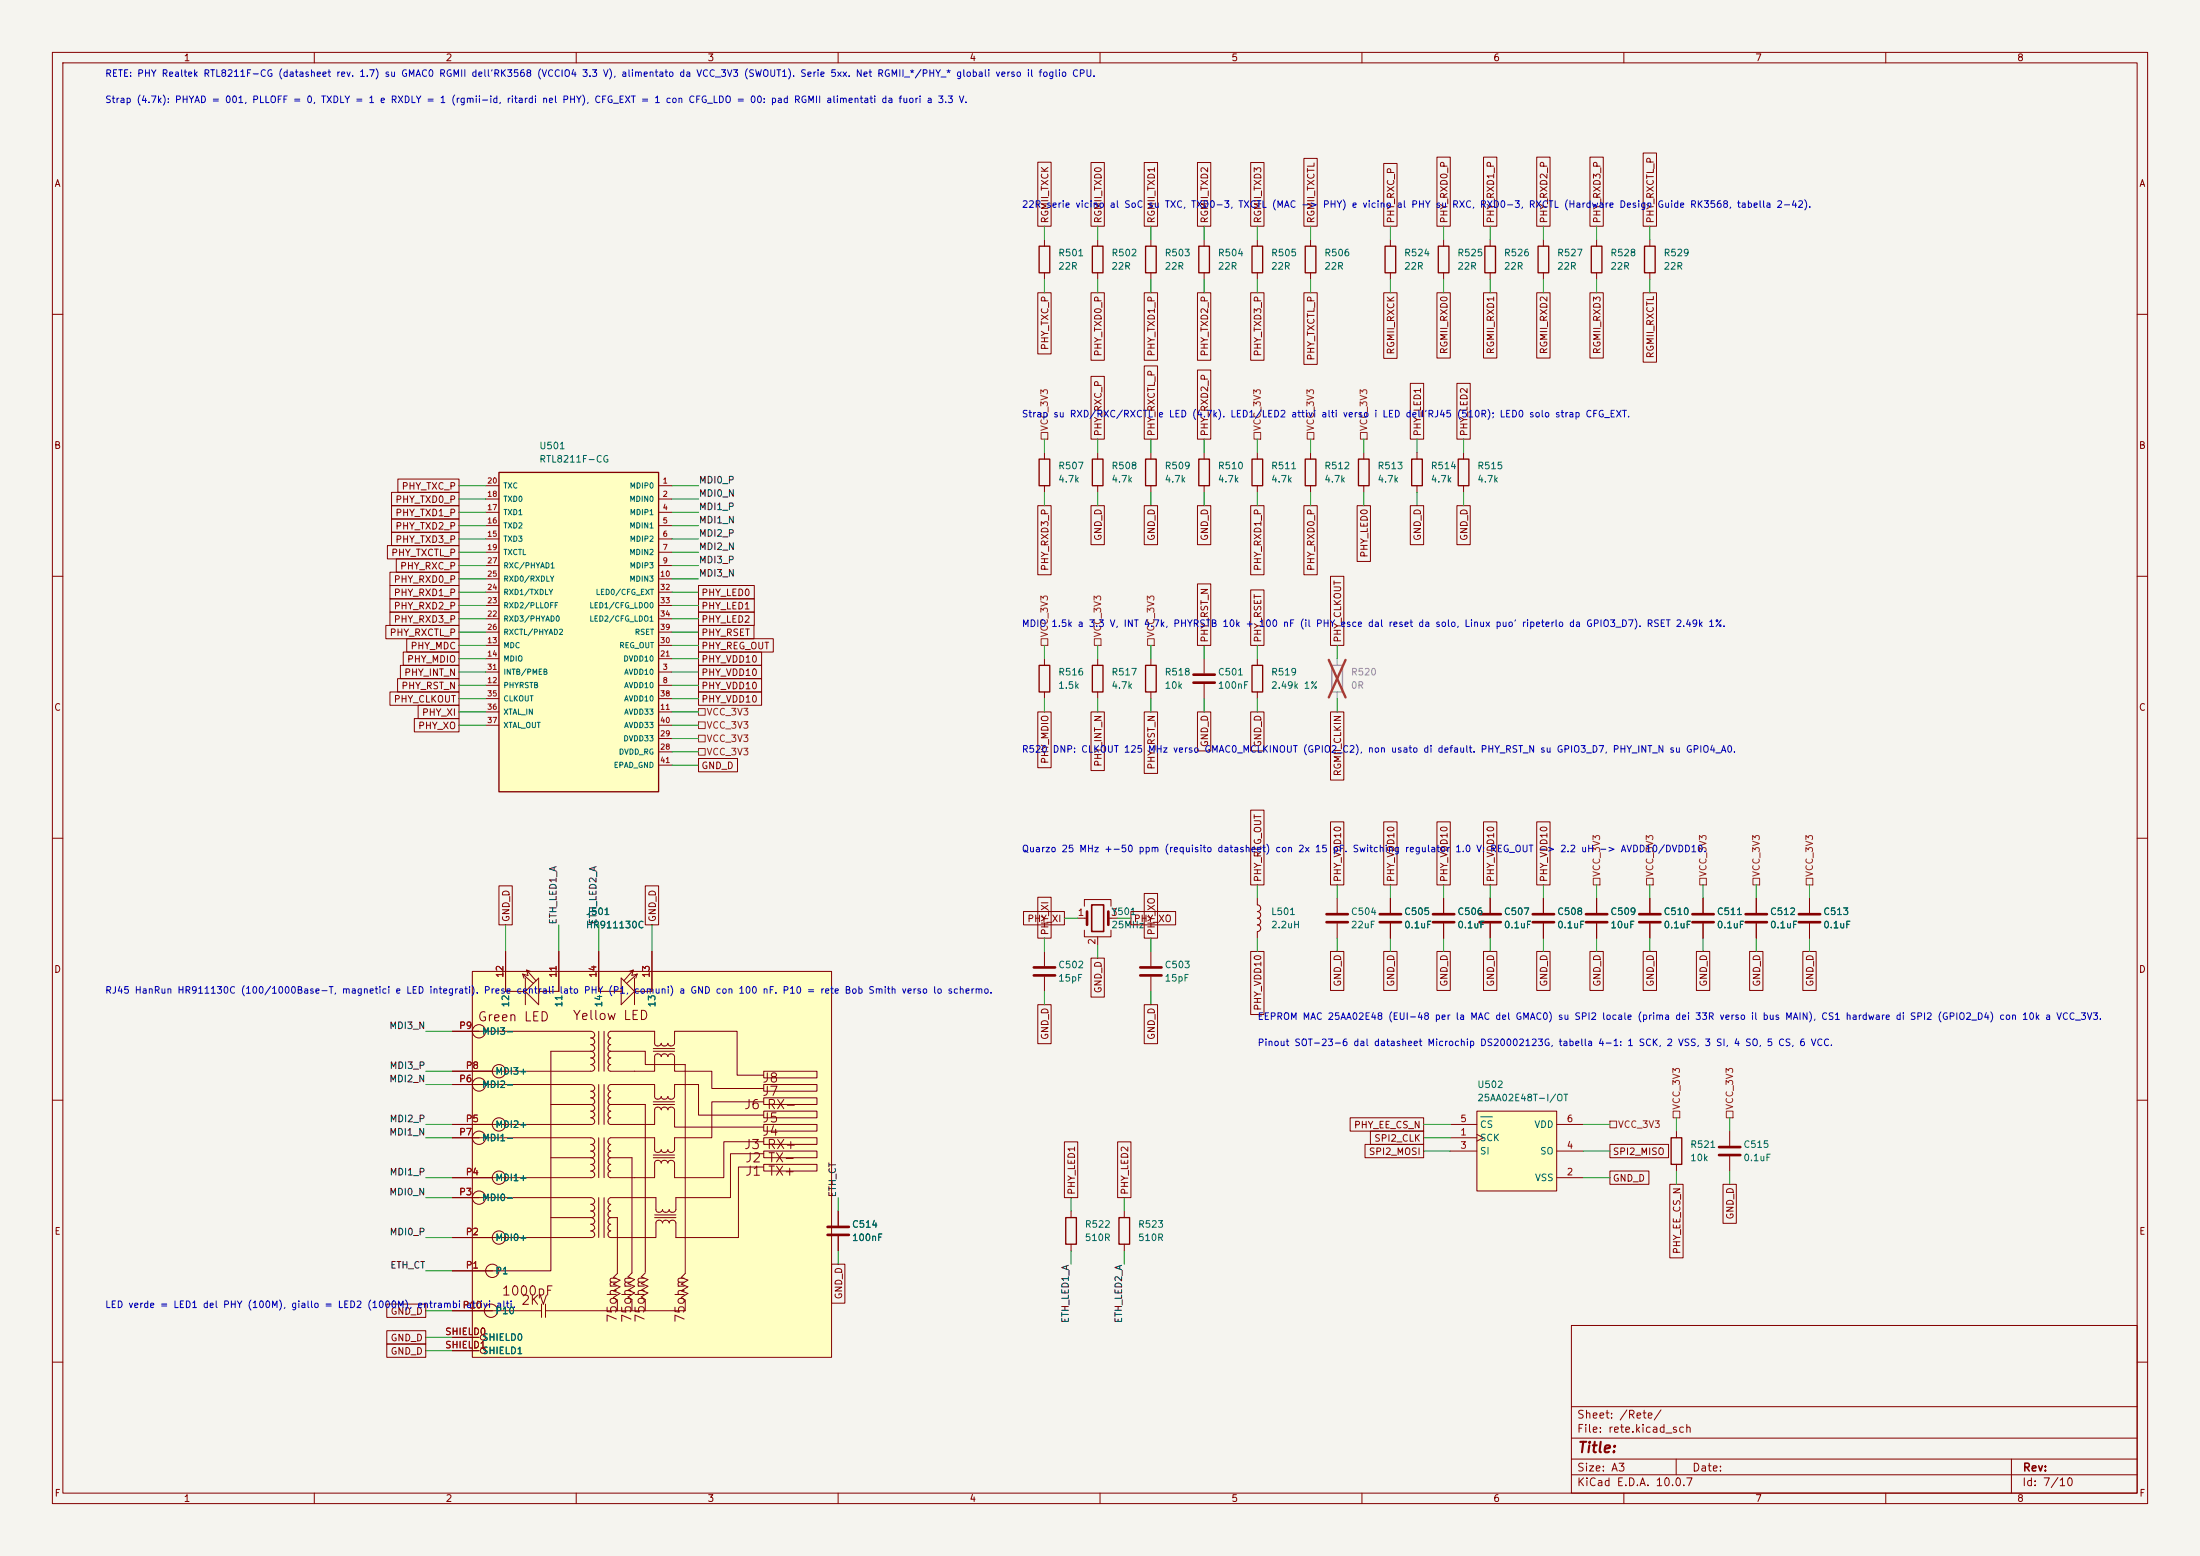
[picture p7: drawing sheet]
<svg xmlns="http://www.w3.org/2000/svg" width="420mm" height="297mm" viewBox="0 0 420 297" stroke-linecap="round" stroke-linejoin="round" font-family="sans-serif">
<path d="M0 0h420v297h-420z" fill="#f5f4ef" stroke="#f5f4ef" stroke-width=".19"/>
<g fill="none" stroke="#840000" stroke-width=".19">
<path d="M10 10h400v277h-400zM12 12h396v273h-396zM60 10v2M110 10v2M160 10v2M210 10v2M260 10v2M310 10v2M360 10v2M284.5 45.7v1.3M284.5 52.1v1.2M10 60h2"/>
<path d="M408 60h2M219.7 86.4v1.2M219.7 92.7v1.3M10 110h2M408 110h2M10 160h2M408 160h2M205.7 175.3h1.8M207 173v-1.3h5.1v1.3M207 177.5v1.3h5.1v-1.3M209.5 178.8v1.5M211.6 175.3h1.8"/>
<path d="M199.4 181.6v2.8M199.4 186.4v2.8M219.7 181.6v2.8M219.7 186.4v2.8M10 210h2M408 210h2M204.5 231.1v1.3M204.5 237.5v1.3M214.6 231.1v1.3M214.6 237.5v1.3M300 253h108v32h-108zM10 260h2"/>
<path d="M300 278.5h108M300 274.5h108M300 268.5h108M320 278.5v3M384 278.5v6.5M408 260h2M60 285v2M110 285v2M160 285v2M210 285v2M260 285v2M300 281.5h108"/>
<path d="M310 285v2M360 285v2"/>
</g>
<path d="M283.5 47h2v5.1h-2zM218.7 87.6h2v5.1h-2zM203.5 232.4h2v5.1h-2zM213.6 232.4h2v5.1h-2z" fill="none" stroke="#840000" stroke-width=".25"/>
<path d="M207.5 174v2.5M211.6 174v2.5M197.4 184.7h4M197.4 186.2h4M217.7 184.7h4M217.7 186.2h4" fill="none" stroke="#840000" stroke-width=".51"/>
<path d="M208.4 172.7h2.3v5.1h-2.3z" fill="none" stroke="#840000" stroke-width=".3"/>
<path d="M95.2 90.2h30.5v60.9h-30.5z" fill="#ffffc2"/>
<g fill="none" stroke="#840000" stroke-width=".25">
<path d="M249.2 47h2v5.1h-2zM264.4 47h2v5.1h-2zM274.6 47h2v5.1h-2zM293.6 47h2.1v5.1h-2.1zM303.8 47h2v5.1h-2zM95.2 90.2h30.5v60.9h-30.5zM228.9 87.6h2v5.1h-2zM239 87.6h2v5.1h-2zM249.2 87.6h2v5.1h-2zM259.3 87.6h2.1v5.1h-2.1zM269.5 87.6h2v5.1h-2zM278.4 87.6h2v5.1h-2z"/>
<path d="M198.4 127h2v5.1h-2zM208.5 127h2.1v5.1h-2.1zM218.7 127h2v5.1h-2zM239 127h2v5.1h-2zM319 217.2h2.1v5h-2.1z"/>
</g>
<g fill="none" stroke="#840000" stroke-width=".19">
<path d="M250.2 45.7v1.3M250.2 52.1v1.2M265.4 45.7v1.3M265.4 52.1v1.2M275.6 45.7v1.3M275.6 52.1v1.2M294.6 45.7v1.3M294.6 52.1v1.2M304.8 45.7v1.3M304.8 52.1v1.2M92.7 92.7h2.5M92.7 95.3h2.5"/>
<path d="M92.7 97.8h2.5M125.7 92.7h2.6M125.7 95.3h2.6M125.7 97.8h2.6M229.9 86.4v1.2M229.9 92.7v1.3M240 86.4v1.2M240 92.7v1.3M250.2 86.4v1.2M250.2 92.7v1.3M260.3 86.4v1.2M260.3 92.7v1.3"/>
<path d="M270.5 86.4v1.2M270.5 92.7v1.3M279.4 86.4v1.2M279.4 92.7v1.3M92.7 100.3h2.5M92.7 102.9h2.5M92.7 105.4h2.5M92.7 108h2.5M92.7 110.5h2.5M92.7 118.1h2.5M92.7 115.6h2.5M92.7 113h2.5"/>
<path d="M125.7 100.3h2.6M125.7 102.9h2.6M125.7 105.4h2.6M125.7 108h2.6M125.7 110.5h2.6M125.7 118.1h2.6M125.7 115.6h2.6M125.7 113h2.6M92.7 128.3h2.5M92.7 130.8h2.5M92.7 135.9h2.5M92.7 123.2h2.5"/>
<path d="M92.7 125.7h2.5M92.7 120.7h2.5M92.7 133.4h2.5M92.7 138.4h2.5M125.7 128.3h2.6M125.7 130.8h2.6M125.7 135.9h2.6M125.7 123.2h2.6M125.7 125.7h2.6M125.7 120.7h2.6M125.7 133.4h2.6M125.7 138.4h2.6"/>
<path d="M199.4 125.7v1.3M199.4 132.1v1.3M209.5 125.7v1.3M209.5 132.1v1.3M219.7 125.7v1.3M219.7 132.1v1.3M229.9 125.7v2.8M229.9 130.6v2.8M240 125.7v1.3M240 132.1v1.3M125.7 143.5h2.6M125.7 141h2.6"/>
<path d="M125.7 146.1h2.6M275.6 171.5v2.7M275.6 176.3v2.8M284.5 171.5v2.7M284.5 176.3v2.8M304.8 171.5v2.7M304.8 176.3v2.8M315 171.5v2.7M315 176.3v2.8M325.1 171.5v2.7M325.1 176.3v2.8M335.3 171.5v2.7"/>
<path d="M335.3 176.3v2.8M345.4 171.5v2.7M345.4 176.3v2.8M320 215.9v1.3M320 222.2v1.3"/>
</g>
<path d="M254.3 127h2v5.1h-2z" fill="none" stroke="#9c9b98" stroke-width=".25"/>
<path d="M255.3 125.7v1.3M255.3 132.1v1.3" fill="none" stroke="#9c9b98" stroke-width=".19"/>
<path d="M253.7 126l3.2 7.1M256.9 126l-3.2 7.1" fill="none" stroke="#e12e31" stroke-width=".46"/>
<g fill="none" stroke="#840000" stroke-width=".51">
<path d="M227.8 128.8h4.1M227.8 130.3h4.1M273.6 174.5h4M273.6 176h4M282.4 174.5h4.1M282.4 176h4.1M302.8 174.5h4M302.8 176h4M312.9 174.5h4.1M312.9 176h4.1M323.1 174.5h4.1M323.1 176h4.1"/>
<path d="M333.2 174.5h4.1M333.2 176h4.1M343.4 174.5h4.1M343.4 176h4.1"/>
</g>
<path d="M281.9 212.1h15.3v15.2h-15.3z" fill="#ffffc2"/>
<g fill="none" stroke="#840000" stroke-width=".19">
<path d="M199.4 45.7v1.3M199.4 52.1v1.2M209.5 45.7v1.3M209.5 52.1v1.2M219.7 45.7v1.3M219.7 52.1v1.2M229.9 45.7v1.3M229.9 52.1v1.2M240 45.7v1.3M240 52.1v1.2M315 45.7v1.3M315 52.1v1.2"/>
<path d="M240 171.5v1.2a.64 .64 0 0 1 .7 .7 .64 .64 0 0 1-.7 .6 .64 .64 0 0 1 .7 .6 .64 .64 0 0 1-.7 .7 .64 .64 0 0 1 .7 .6 .64 .64 0 0 1-.7 .6 .64 .64 0 0 1 .7 .7 .64 .64 0 0 1-.7 .6M240 177.8v1.3M255.3 171.5v2.7M255.3 176.3v2.8M265.4 171.5v2.7M265.4 176.3v2.8M276.9 217.2h5M276.9 219.7h5M276.9 214.6h5M281.9 212.1h15.3v15.2h-15.3zM281.9 216.5l1.3 .7-1.3 .6M297.2 219.7h5.1"/>
<path d="M297.2 214.6h5.1M330.2 215.9v2.8M297.2 224.8h5.1M330.2 220.7v2.8"/>
</g>
<path d="M282.7 213.2h2.2" fill="none" stroke="#006464" stroke-width=".19"/>
<path d="M198.4 47h2v5.1h-2zM208.5 47h2.1v5.1h-2.1zM218.7 47h2v5.1h-2zM228.9 47h2v5.1h-2zM239 47h2v5.1h-2zM313.9 47h2.1v5.1h-2.1z" fill="none" stroke="#840000" stroke-width=".25"/>
<path d="M253.2 174.5h4.1M253.2 176h4.1M263.4 174.5h4.1M263.4 176h4.1M328.2 218.9h4M328.2 220.5h4" fill="none" stroke="#840000" stroke-width=".51"/>
<g fill="#ffffc2">
<path d="M90.2 185.4h68.5v73.7h-68.5z"/>
<path d="M145.8 204.5h10.2v1.2h-10.2z"/>
<path d="M145.8 207h10.2v1.3h-10.2z"/>
<path d="M145.8 209.6h10.2v1.2h-10.2z"/>
<path d="M145.8 212.1h10.2v1.3h-10.2z"/>
<path d="M145.8 214.6h10.2v1.3h-10.2z"/>
<path d="M145.8 217.2h10.2v1.2h-10.2z"/>
<path d="M145.8 219.7h10.2v1.3h-10.2z"/>
<path d="M145.8 222.2h10.2v1.3h-10.2z"/>
</g>
<g fill="none" stroke="#840000" stroke-width=".19">
<path d="M198.1 31h2.6v12.2h-2.6zM208.3 31h2.5v12.2h-2.5zM218.4 31h2.6v12.2h-2.6zM228.6 31h2.5v12.2h-2.5zM238.8 31h2.5v12.2h-2.5zM248.9 30.2h2.6v13h-2.6zM264.2 31.2h2.5v12h-2.5zM274.3 30h2.6v13.2h-2.6zM283.2 30h2.6v13.2h-2.6zM293.4 30h2.5v13.2h-2.5zM303.5 30h2.6v13.2h-2.6zM313.7 29.2h2.5v14h-2.5z"/>
<path d="M198.1 55.9h2.6v11.7h-2.6zM208.3 55.9h2.5v12.9h-2.5zM218.4 55.9h2.6v12.9h-2.6zM228.6 55.9h2.5v12.9h-2.5zM238.8 55.9h2.5v12.9h-2.5zM248.9 55.9h2.6v13.7h-2.6zM264.2 55.9h2.5v12.5h-2.5zM274.3 55.9h2.6v12.4h-2.6zM283.2 55.9h2.6v12.4h-2.6zM293.4 55.9h2.5v12.4h-2.5zM303.5 55.9h2.6v12.4h-2.6zM313.7 55.9h2.5v13.2h-2.5z"/>
<path d="M208.3 71.8h2.5v12h-2.5zM218.4 69.8h2.6v14h-2.6zM228.6 70.6h2.5v13.2h-2.5zM269.2 73.2h2.6v10.6h-2.6zM278.1 73.2h2.6v10.6h-2.6zM74.7 96.5h12.9v2.6h-12.9zM74.7 99.1h12.9v2.5h-12.9zM74.7 94h12.9v2.5h-12.9zM76 91.4h11.6v2.6h-11.6zM198.1 96.5h2.6v13.2h-2.6zM199.4 86.4v1.2M199.4 92.7v1.3"/>
<path d="M208.3 96.5h2.5v7.5h-2.5zM209.5 86.4v1.2M209.5 92.7v1.3M218.4 96.5h2.6v7.5h-2.6zM228.6 96.5h2.5v7.5h-2.5zM238.8 96.5h2.5v13.2h-2.5zM248.9 96.5h2.6v13.2h-2.6zM259.1 96.5h2.5v10.7h-2.5zM269.2 96.5h2.6v7.5h-2.6zM278.1 96.5h2.6v7.5h-2.6zM73.7 119.4h13.9v2.5h-13.9zM74 104.1h13.6v2.6h-13.6z"/>
<path d="M74.4 114.3h13.2v2.5h-13.2zM74.4 109.2h13.2v2.6h-13.2zM74.4 111.8h13.2v2.5h-13.2zM74.4 116.8h13.2v2.6h-13.2zM74.7 101.6h12.9v2.5h-12.9zM75.7 106.7h11.9v2.5h-11.9zM133.3 119.4h10.6v2.5h-10.6zM133.3 116.8h10.7v2.6h-10.7zM133.3 114.3h10.7v2.5h-10.7zM133.3 111.8h10.7v2.5h-10.7zM228.6 111.5h2.5v11.7h-2.5zM238.8 112.6h2.5v10.6h-2.5z"/>
<path d="M254 110h2.5v13.2h-2.5zM74.4 132.1h13.2v2.5h-13.2zM75.9 129.5h11.7v2.6h-11.7zM76.4 127h11.2v2.5h-11.2zM77 124.5h10.6v2.5h-10.6zM77.6 121.9h10v2.6h-10zM79.1 137.2h8.5v2.5h-8.5zM79.8 134.6h7.8v2.6h-7.8zM133.3 132.1h12.1v2.5h-12.1zM133.3 129.5h12.1v2.6h-12.1zM133.3 127h12.1v2.5h-12.1zM133.3 124.5h12.1v2.5h-12.1z"/>
<path d="M133.3 121.9h14.3v2.6h-14.3zM198.1 135.9h2.6v10.6h-2.6zM208.3 135.9h2.5v11.2h-2.5zM218.4 135.9h2.6v11.7h-2.6zM228.6 135.9h2.5v7.4h-2.5zM238.8 135.9h2.5v7.4h-2.5zM254 135.9h2.5v13h-2.5zM133.3 144.8h7.5v2.5h-7.5zM238.8 154.6h2.5v14.3h-2.5zM254 156.9h2.5v12h-2.5zM264.2 156.9h2.5v12h-2.5zM274.3 156.9h2.6v12h-2.6z"/>
<path d="M283.2 156.9h2.6v12h-2.6zM293.4 156.9h2.5v12h-2.5zM95.2 169.1h2.6v7.4h-2.6zM123.2 169.1h2.5v7.4h-2.5zM195.4 174h7.8v2.5h-7.8zM198.1 171.3h2.6v7.8h-2.6zM215.9 174h8.5v2.5h-8.5zM218.4 170.5h2.6v8.6h-2.6zM265.4 171.5v2.7M265.4 176.3v2.8M275.6 171.5v2.7M275.6 176.3v2.8"/>
<path d="M284.5 171.5v2.7M284.5 176.3v2.8M294.6 171.5v2.7M294.6 176.3v2.8M304.8 171.5v2.7M304.8 176.3v2.8M315 171.5v2.7M315 176.3v2.8M325.1 171.5v2.7M325.1 176.3v2.8M335.3 171.5v2.7M335.3 176.3v2.8"/>
<path d="M345.4 171.5v2.7M345.4 176.3v2.8M86.4 196.9h26.4a.64 .64 0 0 1 .8 .6 .64 .64 0 0 1-.8 .6 .65 .65 0 0 1 .8 .6 .65 .65 0 0 1-.8 .7 .65 .65 0 0 1 .8 .6 .65 .65 0 0 1-.8 .7M90.2 185.4h68.5v73.7h-68.5zM96.5 181.6v7.6M96.6 189.2h3.7M99.8 185.9l.2 .8M99.8 185.9l2 1.8M100.3 186.7v5.1M100.5 185.2l.3 1-1-.3M100.5 185.2l.8 .2M100.5 185.2l1.8 2"/>
<path d="M101.8 187.7l-1.5 1.5M102.3 187.2l-.5 .5M102.3 187.2l.5-.5v5.1l-2.5-2.6M106.7 181.6v7.6M106.7 189.2h-3.9M114.3 181.6v7.6h4.3M114.3 196.9v7.6M115.3 196.9v7.6M118.6 186.7l2.5 2.5-2.5 2.6zM120.9 185.2l-1.8 2M120.9 185.2l-.8 .2M120.9 185.2l-.3 1 1-.3"/>
<path d="M121.1 189.2h3.3M121.1 186.7v5.1M121.6 185.9l-2 1.8M121.6 185.9l-.2 .8M124.5 181.6v7.6M198.1 191.8h2.6v7.4h-2.6zM208.3 182.9h2.5v7.4h-2.5zM218.4 191.8h2.6v7.4h-2.6zM238.8 181.6h2.5v12h-2.5zM254 181.6h2.5v7.5h-2.5zM264.2 181.6h2.5v7.5h-2.5zM274.3 181.6h2.6v7.5h-2.6z"/>
<path d="M283.2 181.6h2.6v7.5h-2.6zM293.4 181.6h2.5v7.5h-2.5zM303.5 181.6h2.6v7.5h-2.6zM313.7 181.6h2.5v7.5h-2.5zM323.8 181.6h2.6v7.5h-2.6zM334 181.6h2.6v7.5h-2.6zM344.2 181.6h2.5v7.5h-2.5zM86.4 207h26.4a.64 .64 0 0 1 .8 .6 .64 .64 0 0 1-.8 .7 .65 .65 0 0 1 .8 .6 .65 .65 0 0 1-.8 .6 .65 .65 0 0 1 .8 .7 .65 .65 0 0 1-.8 .6M86.4 217.2h26.4a.64 .64 0 0 1 .8 .6 .64 .64 0 0 1-.8 .6 .65 .65 0 0 1 .8 .7 .65 .65 0 0 1-.8 .6M105.2 210.8h7.6M112.8 200.7h-7.6v41.9h-18.8M112.8 200.7a.65 .65 0 0 1 .8 .6 .65 .65 0 0 1-.8 .6 .64 .64 0 0 1 .7 .7 .64 .64 0 0 1-.7 .6 .64 .64 0 0 1 .8 .6 .64 .64 0 0 1-.8 .7h-26.4"/>
<path d="M112.8 210.8a.65 .65 0 0 1 .8 .7 .65 .65 0 0 1-.8 .6 .64 .64 0 0 1 .7 .6 .64 .64 0 0 1-.7 .7 .64 .64 0 0 1 .8 .6 .64 .64 0 0 1-.8 .6h-26.4M112.8 219.7a.64 .64 0 0 1 .8 .6 .64 .64 0 0 1-.8 .7M114.3 207v7.6M114.3 217.2v7.6M115.3 207v7.6M115.3 217.2v7.6M116.6 200.7a.65 .65 0 0 0-.5 .6 .65 .65 0 0 0 .5 .6 .65 .65 0 0 0-.5 .7 .65 .65 0 0 0 .5 .6 .65 .65 0 0 0-.5 .6 .65 .65 0 0 0 .5 .7h8.4v-2.9l.2-.3 .3-.1a.64 .64 0 0 1 .7 .5l.2-.4 .4-.1a.64 .64 0 0 1 .7 .5l.2-.4 .3-.1a.64 .64 0 0 1 .8 .5v2.8h7.1v3.3h9.9M116.6 210.8a.65 .65 0 0 0-.5 .7 .65 .65 0 0 0 .5 .6 .65 .65 0 0 0-.5 .6 .65 .65 0 0 0 .5 .7M116.6 213.4a.65 .65 0 0 0-.5 .6 .65 .65 0 0 0 .5 .6h8.4v-2.8l.2-.4 .3-.1a.64 .64 0 0 1 .7 .5l.2-.3 .4-.2a.64 .64 0 0 1 .7 .5l.2-.3 .3-.2a.64 .64 0 0 1 .8 .5v3.3h17M116.6 200.7h6.6v2.5h7.6v39.9l-.7 .7 1.2 .5-1.2 .8 1.2 .5-1.2 .8 1.2 .5-1.2 .7 .7 .6v2h-26.7M116.6 210.8h6.6v32M116.6 200.7l-.4-.2-.1-.4a.64 .64 0 0 1 .5-.7l-.3-.1a.7 .7 0 0 1 .3-1.2l-.4-.1-.1-.4a.64 .64 0 0 1 .5-.8l8.4 .1v2.3l.1 .3 .4 .1a.64 .64 0 0 0 .7-.5l.2 .4 .4 .1a.64 .64 0 0 0 .7-.5l.1 .4 .4 .1a.64 .64 0 0 0 .8-.5v-2.2h11.9v8.3h5.1"/>
<path d="M116.6 210.8l-.4-.1-.1-.4a.64 .64 0 0 1 .5-.7l-.3-.1a.7 .7 0 0 1 .3-1.2l-.4-.2-.1-.3a.64 .64 0 0 1 .5-.8h8.4v2.4l.1 .3 .4 .1a.64 .64 0 0 0 .7-.5l.2 .3 .4 .2a.64 .64 0 0 0 .7-.5l.1 .3 .4 .2a.64 .64 0 0 0 .8-.5v-2.3h4.5v5.8h12.5M124.7 200.7h4.1M124.7 210.8h4.1M124.7 200.1h4.1M124.7 210.3h4.1M145.8 210.3h-9.9v6.9h-7.1v2.3a.65 .65 0 0 1-.7 .5 .65 .65 0 0 1-.6-.5 .65 .65 0 0 1-.6 .5 .65 .65 0 0 1-.7-.5 .65 .65 0 0 1-.6 .5 .65 .65 0 0 1-.6-.5v-2.3h-8.4a.65 .65 0 0 0-.5 .6 .65 .65 0 0 0 .5 .6 .64 .64 0 0 0-.5 .7 .64 .64 0 0 0 .5 .6 .65 .65 0 0 0-.5 .6 .65 .65 0 0 0 .5 .7M145.8 217.9h-7.6v6.9h-9.4v-2.8a.65 .65 0 0 0-.7-.5 .65 .65 0 0 0-.6 .5 .65 .65 0 0 0-.6-.5 .65 .65 0 0 0-.7 .5 .65 .65 0 0 0-.6-.5 .65 .65 0 0 0-.6 .5v2.8h-8.5l-.3-.2-.1-.3a.64 .64 0 0 1 .5-.8l-.4-.1-.1-.4a.64 .64 0 0 1 .5-.8l-.4-.1-.1-.4a.64 .64 0 0 1 .5-.7M145.8 204.5h10.2v1.2h-10.2zM145.8 207h10.2v1.3h-10.2zM145.8 209.6h10.2v1.2h-10.2zM145.8 212.1h10.2v1.3h-10.2zM145.8 214.6h10.2v1.3h-10.2z"/>
<path d="M145.8 217.2h10.2v1.2h-10.2zM145.8 219.7h10.2v1.3h-10.2zM203.2 218h2.5v10.6h-2.5zM213.4 218h2.5v10.6h-2.5zM257.7 213.4h14.1v2.5h-14.1zM260.6 218.4h11.2v2.6h-11.2zM261.6 215.9h10.2v2.5h-10.2zM307.3 218.4h11.2v2.6h-11.2zM86.4 228.6h26.4a.64 .64 0 0 1 .8 .6 .64 .64 0 0 1-.8 .7 .65 .65 0 0 1 .8 .6 .65 .65 0 0 1-.8 .6 .65 .65 0 0 1 .8 .7 .65 .65 0 0 1-.8 .6M86.4 236.2h26.4M105.2 221h7.6M105.2 232.4h7.6"/>
<path d="M112.8 221a.65 .65 0 0 1 .8 .6 .65 .65 0 0 1-.8 .6 .64 .64 0 0 1 .7 .7 .64 .64 0 0 1-.7 .6 .64 .64 0 0 1 .8 .7 .64 .64 0 0 1-.8 .6h-26.4M112.8 232.4a.65 .65 0 0 1 .8 .6 .65 .65 0 0 1-.8 .7 .64 .64 0 0 1 .7 .6 .64 .64 0 0 1-.7 .7 .64 .64 0 0 1 .8 .6 .64 .64 0 0 1-.8 .6M114.3 228.6v7.6M115.3 228.6v7.6M116.3 232.4h1.6v10.7l-.8 .7 1.3 .5-1.3 .8 1.3 .5-1.3 .8 1.3 .5-1.3 .7 .8 .6v2M116.6 221h4v22l-.7 .7 1.3 .5-1.3 .8 1.3 .5-1.3 .8 1.3 .5-1.3 .8 .7 .4v2.1M124.7 221h4.1M124.7 220.5h4.1M125 232.4h4M125 231.9h4M145.8 222.8h-4.8v13.4h-12v-2.8a.65 .65 0 0 0-.6-.5 .65 .65 0 0 0-.6 .5 .65 .65 0 0 0-.7-.5 .65 .65 0 0 0-.6 .5 .65 .65 0 0 0-.6-.5 .65 .65 0 0 0-.7 .5v2.8h-8.7l-.3-.2-.1-.3a.64 .64 0 0 1 .5-.8l-.4-.1-.1-.4a.64 .64 0 0 1 .5-.7l-.4-.2-.1-.3a.64 .64 0 0 1 .5-.8l-.4-.1-.1-.4a.64 .64 0 0 1 .5-.8l-.3-.1a.69 .69 0 0 1 .3-1.1M145.8 220.2h-6.4v8.4h-10.4v2.3a.65 .65 0 0 1-.6 .5 .65 .65 0 0 1-.6-.5 .65 .65 0 0 1-.7 .5 .65 .65 0 0 1-.6-.5 .65 .65 0 0 1-.7 .5 .65 .65 0 0 1-.6-.5v-2.3h-8.6a.65 .65 0 0 0-.5 .6 .65 .65 0 0 0 .5 .7"/>
<path d="M145.8 222.2h10.2v1.3h-10.2zM160 231.1v2.8M160 236v2.8M307.3 223.5h7.5v2.6h-7.5zM318.8 226.1h2.5v14h-2.5zM328.9 226.1h2.6v7.4h-2.6zM73.8 256.5h7.5v2.6h-7.5zM73.8 254h7.5v2.5h-7.5zM73.8 248.9h7.5v2.6h-7.5zM86.4 250.2h17M86.4 255.3h5M86.4 257.8h5"/>
<path d="M103.4 248.9v2.6M104.1 248.9v2.6M123.2 243l-.8 .7 1.3 .5-1.3 .8 1.3 .5-1.3 .8 1.3 .5-1.3 .8 .8 .4v2.1M158.7 241.3h2.6v7.4h-2.6z"/>
<circle cx="91.4" cy="196.8" r="1.27"/>
<circle cx="91.4" cy="207" r="1.27"/>
<circle cx="91.4" cy="217.2" r="1.27"/>
<circle cx="95.2" cy="204.5" r="1.27"/>
<circle cx="95.2" cy="214.6" r="1.27"/>
<circle cx="91.4" cy="228.6" r="1.27"/>
<circle cx="95.2" cy="224.8" r="1.27"/>
<circle cx="95.2" cy="236.2" r="1.27"/>
<circle cx="92.2" cy="257.8" r=".51"/>
<circle cx="92.2" cy="255.3" r=".51"/>
<circle cx="93.7" cy="250.2" r="1.27"/>
<circle cx="94" cy="242.6" r="1.27"/>
</g>
<path d="M292.6 174.5h4.1M292.6 176h4.1M158 234.2h4.1M158 235.7h4.1" fill="none" stroke="#840000" stroke-width=".51"/>
<path d="M198.4 87.6h2v5.1h-2zM208.5 87.6h2.1v5.1h-2.1z" fill="none" stroke="#840000" stroke-width=".25"/>
<g fill="none" stroke="#725600" stroke-width=".19">
<path d="M198.8 82.6h1.2v1.2h-1.2zM239.4 82.6h1.3v1.2h-1.3zM249.6 82.6h1.2v1.2h-1.2zM259.7 82.6h1.3v1.2h-1.3zM133.3 135.3h1.3v1.2h-1.3zM133.3 137.8h1.3v1.3h-1.3zM198.8 121.9h1.2v1.3h-1.2zM208.9 121.9h1.3v1.3h-1.3zM219.1 121.9h1.2v1.3h-1.2zM133.3 142.9h1.3v1.2h-1.3zM133.3 140.3h1.3v1.3h-1.3zM304.2 167.6h1.2v1.3h-1.2z"/>
<path d="M314.3 167.6h1.3v1.3h-1.3zM324.5 167.6h1.3v1.3h-1.3zM334.6 167.6h1.3v1.3h-1.3zM344.8 167.6h1.3v1.3h-1.3zM307.3 214h1.3v1.3h-1.3zM319.4 212.1h1.3v1.3h-1.3zM329.6 212.1h1.2v1.3h-1.2z"/>
</g>
<g fill="none" stroke="#009600" stroke-width=".19">
<path d="M199.4 43.2v2.5M199.4 53.3v2.6M209.5 43.2v2.5M209.5 53.3v2.6M219.7 43.2v2.5M219.7 53.3v2.6M229.9 43.2v2.5M229.9 53.3v2.6M240 43.2v2.5M240 53.3v2.6M250.2 43.2v2.5M250.2 53.3v2.6"/>
<path d="M265.4 43.2v2.5M265.4 53.3v2.6M275.6 43.2v2.5M275.6 53.3v2.6M284.5 43.2v2.5M284.5 53.3v2.6M294.6 43.2v2.5M294.6 53.3v2.6M304.8 43.2v2.5M304.8 53.3v2.6M315 43.2v2.5M315 53.3v2.6"/>
<path d="M87.6 92.7h5.1M87.6 95.3h5.1M87.6 97.8h5.1M128.3 92.7h5M128.3 95.3h5M128.3 97.8h5M199.4 83.8v2.6M199.4 94v2.5M209.5 83.8v2.6M209.5 94v2.5M219.7 83.8v2.6M219.7 94v2.5"/>
<path d="M229.9 83.8v2.6M229.9 94v2.5M240 83.8v2.6M240 94v2.5M250.2 83.8v2.6M250.2 94v2.5M260.3 83.8v2.6M260.3 94v2.5M270.5 83.8v2.6M270.5 94v2.5M279.4 83.8v2.6M279.4 94v2.5"/>
<path d="M87.6 108h5.1M87.6 100.3h5.1M87.6 105.4h5.1M87.6 102.9h5.1M87.6 118.1h5.1M87.6 115.6h5.1M87.6 113h5.1M87.6 110.5h5.1M128.3 108h5M128.3 100.3h5M128.3 105.4h5M128.3 102.9h5"/>
<path d="M128.3 118.1h5M128.3 115.6h5M128.3 113h5M128.3 110.5h5M87.6 123.2h5.1M87.6 133.4h5.1M87.6 125.7h5.1M87.6 138.4h5.1M87.6 135.9h5.1M87.6 130.8h5.1M87.6 128.3h5.1M87.6 120.7h5.1"/>
<path d="M128.3 123.2h5M128.3 133.4h5M128.3 125.7h5M128.3 138.4h5M128.3 135.9h5M128.3 130.8h5M128.3 128.3h5M128.3 120.7h5M199.4 123.2v2.5M199.4 133.4v2.5M209.5 123.2v2.5M209.5 133.4v2.5"/>
<path d="M219.7 123.2v2.5M219.7 133.4v2.5M229.9 123.2v2.5M229.9 133.4v2.5M240 123.2v2.5M240 133.4v2.5M255.3 123.2v2.5M255.3 133.4v2.5M128.3 146.1h5M128.3 143.5h5M128.3 141h5M96.5 176.5v5.1"/>
<path d="M106.7 176.5v5.1M114.3 176.5v5.1M124.5 176.5v5.1M199.4 179.1v2.5M203.2 175.3h2.5M213.4 175.3h2.5M219.7 179.1v2.5M240 168.9v2.6M240 179.1v2.5M255.3 168.9v2.6M255.3 179.1v2.5M265.4 168.9v2.6"/>
<path d="M265.4 179.1v2.5M275.6 168.9v2.6M275.6 179.1v2.5M284.5 168.9v2.6M284.5 179.1v2.5M294.6 168.9v2.6M294.6 179.1v2.5M304.8 168.9v2.6M304.8 179.1v2.5M315 168.9v2.6M315 179.1v2.5M325.1 168.9v2.6"/>
<path d="M325.1 179.1v2.5M335.3 168.9v2.6M335.3 179.1v2.5M345.4 168.9v2.6M345.4 179.1v2.5M81.3 196.9h5.1M199.4 189.2v2.6M209.5 180.3v2.6M219.7 189.2v2.6M81.3 214.6h5.1M81.3 217.2h5.1M81.3 204.5h5.1"/>
<path d="M81.3 207h5.1M271.8 219.7h5.1M271.8 214.6h5.1M271.8 217.2h5.1M302.3 219.7h5M302.3 214.6h5M320 213.4v2.5M330.2 213.4v2.5M81.3 224.8h5.1M81.3 236.2h5.1M81.3 228.6h5.1M160 228.6v2.5"/>
<path d="M160 238.8v2.5M204.5 228.6v2.5M204.5 238.8v2.5M214.6 228.6v2.5M214.6 238.8v2.5M302.3 224.8h5M320 223.5v2.6M330.2 223.5v2.6M81.3 242.6h5.1M81.3 257.8h5.1M81.3 255.3h5.1M81.3 250.2h5.1"/>
</g>
<text font-size="2" fill="#840000" x="301" y="277.8">Title:</text>
<g font-size="1.8" fill="#840000">
<text x="91.1" y="195.4">Green LED</text>
<text x="109.2" y="195.1">Yellow LED</text>
<text x="145.4" y="207.1">J8</text>
<text x="145.4" y="209.6">J7</text>
<text x="141.9" y="212.2">J6 RX-</text>
<text x="145.4" y="214.7">J5</text>
<text x="141.9" y="219.8">J3 RX+</text>
<text x="145.4" y="217.2">J4</text>
<text x="142.1" y="222.3">J2 TX-</text>
<text x="142.1" y="224.9">J1 TX+</text>
<text x="95.7" y="247.7">1000pF</text>
<text x="99.4" y="249.5">2KV</text>
<text x="118.2" y="252.6" transform="rotate(-90 118.2 252.6)">75ohm</text>
<text x="121" y="252.6" transform="rotate(-90 121 252.6)">75ohm</text>
<text x="123.5" y="252.6" transform="rotate(-90 123.5 252.6)">75ohm</text>
<text x="131.1" y="252.6" transform="rotate(-90 131.1 252.6)">75ohm</text>
</g>
<g font-size="1.5" fill="#840000">
<text x="300.9" y="273.8">File: rete.kicad_sch</text>
<text x="300.9" y="271.1">Sheet: /Rete/</text>
<text x="300.9" y="281.2">Size: A3</text>
<text x="322.9" y="281.2">Date:</text>
<text x="386" y="281.2">Rev:</text>
<text x="300.9" y="284">KiCad E.D.A. 10.0.7</text>
<text x="385.9" y="284">Id: 7/10</text>
</g>
<g font-size="1.3" fill="#840000">
<text x="35" y="12">1</text>
<text x="85" y="12">2</text>
<text x="135" y="12">3</text>
<text x="185" y="12">4</text>
<text x="235" y="12">5</text>
<text x="285" y="12">6</text>
<text x="335" y="12">7</text>
<text x="385" y="12">8</text>
<text x="10.3" y="36">A</text>
<text x="408.3" y="36">A</text>
<text x="200.4" y="42.7" transform="rotate(-90 200.4 42.7)">RGMII_TXCK</text>
<text x="210.6" y="42.7" transform="rotate(-90 210.6 42.7)">RGMII_TXD0</text>
<text x="220.8" y="42.7" transform="rotate(-90 220.8 42.7)">RGMII_TXD1</text>
<text x="230.9" y="42.7" transform="rotate(-90 230.9 42.7)">RGMII_TXD2</text>
<text x="241.1" y="42.7" transform="rotate(-90 241.1 42.7)">RGMII_TXD3</text>
<text x="251.2" y="42.7" transform="rotate(-90 251.2 42.7)">RGMII_TXCTL</text>
<text x="266.5" y="42.7" transform="rotate(-90 266.5 42.7)">PHY_RXC_P</text>
<text x="276.6" y="42.7" transform="rotate(-90 276.6 42.7)">PHY_RXD0_P</text>
<text x="285.5" y="42.7" transform="rotate(-90 285.5 42.7)">PHY_RXD1_P</text>
<text x="295.7" y="42.7" transform="rotate(-90 295.7 42.7)">PHY_RXD2_P</text>
<text x="305.9" y="42.7" transform="rotate(-90 305.9 42.7)">PHY_RXD3_P</text>
<text x="316" y="42.7" transform="rotate(-90 316 42.7)">PHY_RXCTL_P</text>
<text x="200.4" y="66.9" transform="rotate(-90 200.4 66.9)">PHY_TXC_P</text>
<text x="210.6" y="68.1" transform="rotate(-90 210.6 68.1)">PHY_TXD0_P</text>
<text x="220.8" y="68.1" transform="rotate(-90 220.8 68.1)">PHY_TXD1_P</text>
<text x="230.9" y="68.1" transform="rotate(-90 230.9 68.1)">PHY_TXD2_P</text>
<text x="241.1" y="68.1" transform="rotate(-90 241.1 68.1)">PHY_TXD3_P</text>
<text x="251.2" y="68.9" transform="rotate(-90 251.2 68.9)">PHY_TXCTL_P</text>
<text x="266.5" y="67.8" transform="rotate(-90 266.5 67.8)">RGMII_RXCK</text>
<text x="276.6" y="67.7" transform="rotate(-90 276.6 67.7)">RGMII_RXD0</text>
<text x="285.5" y="67.7" transform="rotate(-90 285.5 67.7)">RGMII_RXD1</text>
<text x="295.7" y="67.7" transform="rotate(-90 295.7 67.7)">RGMII_RXD2</text>
<text x="305.9" y="67.7" transform="rotate(-90 305.9 67.7)">RGMII_RXD3</text>
<text x="316" y="68.5" transform="rotate(-90 316 68.5)">RGMII_RXCTL</text>
<text x="210.6" y="83.4" transform="rotate(-90 210.6 83.4)">PHY_RXC_P</text>
<text x="220.8" y="83.4" transform="rotate(-90 220.8 83.4)">PHY_RXCTL_P</text>
<text x="230.9" y="83.4" transform="rotate(-90 230.9 83.4)">PHY_RXD2_P</text>
<text x="271.6" y="83.4" transform="rotate(-90 271.6 83.4)">PHY_LED1</text>
<text x="280.5" y="83.4" transform="rotate(-90 280.5 83.4)">PHY_LED2</text>
<text x="10.2" y="86">B</text>
<text x="408.2" y="86">B</text>
<text x="76.6" y="93.8">PHY_TXC_P</text>
<text x="75.4" y="98.8">PHY_TXD1_P</text>
<text x="75.4" y="101.4">PHY_TXD2_P</text>
<text x="75.4" y="96.3">PHY_TXD0_P</text>
<text x="74.6" y="106.5">PHY_TXCTL_P</text>
<text x="75.4" y="103.9">PHY_TXD3_P</text>
<text x="210.6" y="103.3" transform="rotate(-90 210.6 103.3)">GND_D</text>
<text x="220.8" y="103.3" transform="rotate(-90 220.8 103.3)">GND_D</text>
<text x="230.9" y="103.3" transform="rotate(-90 230.9 103.3)">GND_D</text>
<text x="261.4" y="106.5" transform="rotate(-90 261.4 106.5)">PHY_LED0</text>
<text x="271.6" y="103.3" transform="rotate(-90 271.6 103.3)">GND_D</text>
<text x="280.5" y="103.3" transform="rotate(-90 280.5 103.3)">GND_D</text>
<text x="75.1" y="111.5">PHY_RXD0_P</text>
<text x="76.3" y="109">PHY_RXC_P</text>
<text x="200.4" y="109.1" transform="rotate(-90 200.4 109.1)">PHY_RXD3_P</text>
<text x="241.1" y="109.1" transform="rotate(-90 241.1 109.1)">PHY_RXD1_P</text>
<text x="251.2" y="109.1" transform="rotate(-90 251.2 109.1)">PHY_RXD0_P</text>
<text x="75.1" y="116.6">PHY_RXD2_P</text>
<text x="75.1" y="114.1">PHY_RXD1_P</text>
<text x="75.1" y="119.2">PHY_RXD3_P</text>
<text x="133.8" y="119.2">PHY_LED2</text>
<text x="133.8" y="116.6">PHY_LED1</text>
<text x="133.8" y="114.1">PHY_LED0</text>
<text x="74.3" y="121.7">PHY_RXCTL_P</text>
<text x="78.3" y="124.2">PHY_MDC</text>
<text x="133.8" y="121.7">PHY_RSET</text>
<text x="133.8" y="124.2">PHY_REG_OUT</text>
<text x="230.9" y="122.7" transform="rotate(-90 230.9 122.7)">PHY_RST_N</text>
<text x="241.1" y="122.7" transform="rotate(-90 241.1 122.7)">PHY_RSET</text>
<text x="256.3" y="122.7" transform="rotate(-90 256.3 122.7)">PHY_CLKOUT</text>
<text x="76.5" y="131.9">PHY_RST_N</text>
<text x="77.1" y="129.3">PHY_INT_N</text>
<text x="77.6" y="126.8">PHY_MDIO</text>
<text x="133.8" y="131.9">PHY_VDD10</text>
<text x="133.8" y="129.3">PHY_VDD10</text>
<text x="133.8" y="126.8">PHY_VDD10</text>
<text x="10.2" y="136">C</text>
<text x="75.1" y="134.4">PHY_CLKOUT</text>
<text x="80.5" y="136.9">PHY_XI</text>
<text x="133.8" y="134.4">PHY_VDD10</text>
<text x="408.2" y="136">C</text>
<text x="79.7" y="139.5">PHY_XO</text>
<text x="230.9" y="142.7" transform="rotate(-90 230.9 142.7)">GND_D</text>
<text x="241.1" y="142.7" transform="rotate(-90 241.1 142.7)">GND_D</text>
<text x="133.8" y="147.1">GND_D</text>
<text x="200.4" y="145.9" transform="rotate(-90 200.4 145.9)">PHY_MDIO</text>
<text x="210.6" y="146.5" transform="rotate(-90 210.6 146.5)">PHY_INT_N</text>
<text x="220.8" y="147" transform="rotate(-90 220.8 147)">PHY_RST_N</text>
<text x="256.3" y="148.3" transform="rotate(-90 256.3 148.3)">RGMII_CLKIN</text>
<text x="241.1" y="168.5" transform="rotate(-90 241.1 168.5)">PHY_REG_OUT</text>
<text x="256.3" y="168.5" transform="rotate(-90 256.3 168.5)">PHY_VDD10</text>
<text x="266.5" y="168.5" transform="rotate(-90 266.5 168.5)">PHY_VDD10</text>
<text x="276.6" y="168.5" transform="rotate(-90 276.6 168.5)">PHY_VDD10</text>
<text x="285.5" y="168.5" transform="rotate(-90 285.5 168.5)">PHY_VDD10</text>
<text x="295.7" y="168.5" transform="rotate(-90 295.7 168.5)">PHY_VDD10</text>
<text x="97.6" y="176.1" transform="rotate(-90 97.6 176.1)">GND_D</text>
<text x="125.5" y="176.1" transform="rotate(-90 125.5 176.1)">GND_D</text>
<text x="196" y="176.3">PHY_XI</text>
<text x="200.4" y="178.6" transform="rotate(-90 200.4 178.6)">PHY_XI</text>
<text x="216.3" y="176.3">PHY_XO</text>
<text x="220.8" y="178.6" transform="rotate(-90 220.8 178.6)">PHY_XO</text>
<text x="10.2" y="186">D</text>
<text x="408.2" y="186">D</text>
<text x="210.6" y="189.7" transform="rotate(-90 210.6 189.7)">GND_D</text>
<text x="256.3" y="188.4" transform="rotate(-90 256.3 188.4)">GND_D</text>
<text x="266.5" y="188.4" transform="rotate(-90 266.5 188.4)">GND_D</text>
<text x="276.6" y="188.4" transform="rotate(-90 276.6 188.4)">GND_D</text>
<text x="285.5" y="188.4" transform="rotate(-90 285.5 188.4)">GND_D</text>
<text x="295.7" y="188.4" transform="rotate(-90 295.7 188.4)">GND_D</text>
<text x="305.9" y="188.4" transform="rotate(-90 305.9 188.4)">GND_D</text>
<text x="316" y="188.4" transform="rotate(-90 316 188.4)">GND_D</text>
<text x="326.2" y="188.4" transform="rotate(-90 326.2 188.4)">GND_D</text>
<text x="336.3" y="188.4" transform="rotate(-90 336.3 188.4)">GND_D</text>
<text x="346.5" y="188.4" transform="rotate(-90 346.5 188.4)">GND_D</text>
<text x="241.1" y="193" transform="rotate(-90 241.1 193)">PHY_VDD10</text>
<text x="200.4" y="198.6" transform="rotate(-90 200.4 198.6)">GND_D</text>
<text x="220.8" y="198.6" transform="rotate(-90 220.8 198.6)">GND_D</text>
<text x="258.4" y="215.7">PHY_EE_CS_N</text>
<text x="261.2" y="220.8">SPI2_MOSI</text>
<text x="262.2" y="218.2">SPI2_CLK</text>
<text x="307.8" y="220.8">SPI2_MISO</text>
<text x="307.8" y="225.8">GND_D</text>
<text x="205.5" y="228.2" transform="rotate(-90 205.5 228.2)">PHY_LED1</text>
<text x="215.7" y="228.2" transform="rotate(-90 215.7 228.2)">PHY_LED2</text>
<text x="331.3" y="232.9" transform="rotate(-90 331.3 232.9)">GND_D</text>
<text x="10.3" y="236">E</text>
<text x="321.1" y="239.5" transform="rotate(-90 321.1 239.5)">PHY_EE_CS_N</text>
<text x="408.3" y="236">E</text>
<text x="74.5" y="251.2">GND_D</text>
<text x="161.1" y="248.1" transform="rotate(-90 161.1 248.1)">GND_D</text>
<text x="74.5" y="256.3">GND_D</text>
<text x="74.5" y="258.9">GND_D</text>
<text x="10.3" y="286">F</text>
<text x="35" y="287">1</text>
<text x="85" y="287">2</text>
<text x="135" y="287">3</text>
<text x="185" y="287">4</text>
<text x="235" y="287">5</text>
<text x="285" y="287">6</text>
<text x="335" y="287">7</text>
<text x="385" y="287">8</text>
<text x="408.3" y="286">F</text>
</g>
<g font-size="1.3" fill="#0000c2">
<text x="20" y="15">RETE: PHY Realtek RTL8211F-CG (datasheet rev. 1.7) su GMAC0 RGMII dell'RK3568 (VCCIO4 3.3 V), alimentato da VCC_3V3 (SWOUT1). Serie 5xx. Net RGMII_*/PHY_* globali verso il foglio CPU.</text>
<text x="20" y="20">Strap (4.7k): PHYAD = 001, PLLOFF = 0, TXDLY = 1 e RXDLY = 1 (rgmii-id, ritardi nel PHY), CFG_EXT = 1 con CFG_LDO = 00: pad RGMII alimentati da fuori a 3.3 V.</text>
<text x="195" y="40">22R serie vicino</text>
<text x="211.7" y="40">al SoC</text>
<text x="219.1" y="40">su TXC, TXD0-3, TXCTL (MAC -&gt;</text>
<text x="252.4" y="40">PHY) e vicino al PHY su</text>
<text x="277.1" y="40">RXC, RXD0-3, RXCTL (Hardware Design</text>
<text x="316.3" y="40">Guide RK3568, tabella 2-42).</text>
<text x="195" y="80">Strap su RXD/RXC/RXCTL e LED (4.7k). LED1/LED2 attivi alti verso i LED dell'RJ45 (510R); LED0 solo strap CFG_EXT.</text>
<text x="195" y="120">MDIO 1.5k a 3.3 V, INT 4.7k, PHYRSTB 10k + 100 nF (il PHY esce dal reset da solo, Linux puo' ripeterlo da GPIO3_D7). RSET 2.49k 1%.</text>
<text x="195" y="144">R520</text>
<text x="200.8" y="144">DNP: CLKOUT 125</text>
<text x="219" y="144">MHz verso GMAC0_MCLKINOUT (GPIO2_C2), non usato di default. PHY_RST_N su GPIO3_D7, PHY_INT_N su GPIO4_A0.</text>
<text x="195" y="163">Quarzo 25 MHz +-50 ppm (requisito datasheet) con 2x 15</text>
<text x="254.3" y="163">pF. Switching regulator</text>
<text x="277.7" y="163">1.0 V: REG_OUT</text>
<text x="293.6" y="163">-&gt; 2.2 uH -&gt; AVDD10/DVDD10.</text>
<text x="20" y="190">RJ45 HanRun HR911130C (100/1000Base-T, magnetici e LED integrati). Prese centrali lato PHY (P1, comuni) a GND con 100 nF. P10 = rete Bob Smith verso lo schermo.</text>
<text x="240" y="195">EEPROM MAC 25AA02E48 (EUI-48 per la MAC del GMAC0) su SPI2 locale (prima dei 33R verso il bus MAIN), CS1 hardware di SPI2 (GPIO2_D4) con 10k a VCC_3V3.</text>
<text x="240" y="200">Pinout SOT-23-6 dal datasheet Microchip DS20002123G, tabella 4-1: 1 SCK, 2 VSS, 3 SI, 4 SO, 5 CS, 6 VCC.</text>
<text x="20" y="250">LED verde = LED1 del PHY (100M), giallo = LED2 (1000M), entrambiP10</text>
<text x="88.9" y="250">attivi alti.</text>
</g>
<g font-size="1.3" fill="#006464">
<text x="201.9" y="49.2">R501</text>
<text x="201.9" y="51.8">22R</text>
<text x="212.1" y="49.2">R502</text>
<text x="212.1" y="51.8">22R</text>
<text x="222.2" y="49.2">R503</text>
<text x="222.2" y="51.8">22R</text>
<text x="232.4" y="49.2">R504</text>
<text x="232.4" y="51.8">22R</text>
<text x="242.6" y="49.2">R505</text>
<text x="242.6" y="51.8">22R</text>
<text x="252.7" y="49.2">R506</text>
<text x="252.7" y="51.8">22R</text>
<text x="268" y="49.2">R524</text>
<text x="268" y="51.8">22R</text>
<text x="278.1" y="49.2">R525</text>
<text x="278.1" y="51.8">22R</text>
<text x="287" y="49.2">R526</text>
<text x="287" y="51.8">22R</text>
<text x="297.2" y="49.2">R527</text>
<text x="297.2" y="51.8">22R</text>
<text x="307.3" y="49.2">R528</text>
<text x="307.3" y="51.8">22R</text>
<text x="317.5" y="49.2">R529</text>
<text x="317.5" y="51.8">22R</text>
<text x="102.9" y="86.1">U501</text>
<text x="102.9" y="88.6">RTL8211F-CG</text>
<text x="201.9" y="89.9">R507</text>
<text x="212.1" y="89.9">R508</text>
<text x="222.2" y="89.9">R509</text>
<text x="232.4" y="89.9">R510</text>
<text x="242.6" y="89.9">R511</text>
<text x="252.7" y="89.9">R512</text>
<text x="262.9" y="89.9">R513</text>
<text x="273" y="89.9">R514</text>
<text x="281.9" y="89.9">R515</text>
<text x="201.9" y="92.4">4.7k</text>
<text x="212.1" y="92.4">4.7k</text>
<text x="222.2" y="92.4">4.7k</text>
<text x="232.4" y="92.4">4.7k</text>
<text x="242.6" y="92.4">4.7k</text>
<text x="252.7" y="92.4">4.7k</text>
<text x="262.9" y="92.4">4.7k</text>
<text x="273" y="92.4">4.7k</text>
<text x="281.9" y="92.4">4.7k</text>
<text x="201.9" y="129.2">R516</text>
<text x="201.9" y="131.8">1.5k</text>
<text x="212.1" y="129.2">R517</text>
<text x="212.1" y="131.8">4.7k</text>
<text x="222.2" y="129.2">R518</text>
<text x="222.2" y="131.8">10k</text>
<text x="232.4" y="129.2">C501</text>
<text x="232.4" y="131.8">100nF</text>
<text x="242.6" y="129.2">R519</text>
<text x="242.6" y="131.8">2.49k 1%</text>
<text x="111.7" y="175">J501</text>
<text x="111.7" y="177.5">HR911130C</text>
<text x="212.1" y="175">Y501</text>
<text x="212.1" y="177.5">25MHz</text>
<text x="242.6" y="175">L501</text>
<text x="242.6" y="177.5">2.2uH</text>
<text x="257.8" y="175">C504</text>
<text x="257.8" y="177.5">22uF</text>
<text x="268" y="175">C505</text>
<text x="268" y="177.5">0.1uF</text>
<text x="278.1" y="175">C506</text>
<text x="278.1" y="177.5">0.1uF</text>
<text x="287" y="175">C507</text>
<text x="287" y="177.5">0.1uF</text>
<text x="297.2" y="175">C508</text>
<text x="297.2" y="177.5">0.1uF</text>
<text x="307.3" y="175">C509</text>
<text x="307.3" y="177.5">10uF</text>
<text x="317.5" y="175">C510</text>
<text x="317.5" y="177.5">0.1uF</text>
<text x="327.6" y="175">C511</text>
<text x="327.6" y="177.5">0.1uF</text>
<text x="337.8" y="175">C512</text>
<text x="337.8" y="177.5">0.1uF</text>
<text x="348" y="175">C513</text>
<text x="348" y="177.5">0.1uF</text>
<text x="201.9" y="185.1">C502</text>
<text x="222.2" y="185.1">C503</text>
<text x="201.9" y="187.7">15pF</text>
<text x="222.2" y="187.7">15pF</text>
<text x="91.9" y="197.8">MDI3-</text>
<text x="97.5" y="192.4" transform="rotate(-90 97.5 192.4)">12</text>
<text x="107.6" y="192.4" transform="rotate(-90 107.6 192.4)">11</text>
<text x="115.3" y="192.4" transform="rotate(-90 115.3 192.4)">14</text>
<text x="125.4" y="192.4" transform="rotate(-90 125.4 192.4)">13</text>
<text x="91.9" y="208">MDI2-</text>
<text x="94.5" y="205.4">MDI3+</text>
<text x="281.9" y="208">U502</text>
<text x="94.5" y="215.6">MDI2+</text>
<text x="281.9" y="210.5">25AA02E48T-I/OT</text>
<text x="282.4" y="215.6">CS</text>
<text x="292.8" y="215.6">VDD</text>
<text x="91.9" y="218.1">MDI1-</text>
<text x="282.4" y="218.1">SCK</text>
<text x="282.4" y="220.7">SI</text>
<text x="293.9" y="220.7">SO</text>
<text x="322.6" y="219.4">R521</text>
<text x="322.6" y="221.9">10k</text>
<text x="332.7" y="219.4">C515</text>
<text x="332.7" y="221.9">0.1uF</text>
<text x="94.5" y="225.8">MDI1+</text>
<text x="292.9" y="225.8">VSS</text>
<text x="91.9" y="229.6">MDI0-</text>
<text x="94.5" y="237.2">MDI0+</text>
<text x="162.5" y="234.6">C514</text>
<text x="162.5" y="237.2">100nF</text>
<text x="207" y="234.6">R522</text>
<text x="207" y="237.2">510R</text>
<text x="217.2" y="234.6">R523</text>
<text x="217.2" y="237.2">510R</text>
<text x="94.5" y="243.5">P1</text>
<text x="94.5" y="251.2">P10</text>
<text x="91.9" y="256.2">SHIELD0</text>
<text x="91.9" y="258.8">SHIELD1</text>
</g>
<g font-size="1.3" fill="#725600">
<text x="200.4" y="82.4" transform="rotate(-90 200.4 82.4)">VCC_3V3</text>
<text x="241" y="82.4" transform="rotate(-90 241 82.4)">VCC_3V3</text>
<text x="251.2" y="82.4" transform="rotate(-90 251.2 82.4)">VCC_3V3</text>
<text x="261.3" y="82.4" transform="rotate(-90 261.3 82.4)">VCC_3V3</text>
<text x="200.4" y="121.8" transform="rotate(-90 200.4 121.8)">VCC_3V3</text>
<text x="210.5" y="121.8" transform="rotate(-90 210.5 121.8)">VCC_3V3</text>
<text x="220.7" y="121.8" transform="rotate(-90 220.7 121.8)">VCC_3V3</text>
<text x="134.8" y="136.9">VCC_3V3</text>
<text x="134.8" y="139.4">VCC_3V3</text>
<text x="134.8" y="141.9">VCC_3V3</text>
<text x="134.8" y="144.5">VCC_3V3</text>
<text x="305.8" y="167.5" transform="rotate(-90 305.8 167.5)">VCC_3V3</text>
<text x="315.9" y="167.5" transform="rotate(-90 315.9 167.5)">VCC_3V3</text>
<text x="326.1" y="167.5" transform="rotate(-90 326.1 167.5)">VCC_3V3</text>
<text x="336.2" y="167.5" transform="rotate(-90 336.2 167.5)">VCC_3V3</text>
<text x="346.4" y="167.5" transform="rotate(-90 346.4 167.5)">VCC_3V3</text>
<text x="308.8" y="215.6">VCC_3V3</text>
<text x="321" y="211.9" transform="rotate(-90 321 211.9)">VCC_3V3</text>
<text x="331.2" y="211.9" transform="rotate(-90 331.2 211.9)">VCC_3V3</text>
</g>
<g font-size="1.3" fill="#0f0f0f">
<text x="133.3" y="95.1">MDI0_N</text>
<text x="133.3" y="92.6">MDI0_P</text>
<text x="133.3" y="97.7">MDI1_P</text>
<text x="133.3" y="100.2">MDI1_N</text>
<text x="133.3" y="102.7">MDI2_P</text>
<text x="133.3" y="105.3">MDI2_N</text>
<text x="133.3" y="107.8">MDI3_P</text>
<text x="133.3" y="110.4">MDI3_N</text>
<text x="106.6" y="176.6" transform="rotate(-90 106.6 176.6)">ETH_LED1_A</text>
<text x="114.2" y="176.6" transform="rotate(-90 114.2 176.6)">ETH_LED2_A</text>
<text x="74.2" y="196.7">MDI3_N</text>
<text x="74.2" y="206.9">MDI2_N</text>
<text x="74.3" y="204.3">MDI3_P</text>
<text x="74.3" y="214.5">MDI2_P</text>
<text x="74.2" y="217">MDI1_N</text>
<text x="74.3" y="224.7">MDI1_P</text>
<text x="74.2" y="228.5">MDI0_N</text>
<text x="159.9" y="228.6" transform="rotate(-90 159.9 228.6)">ETH_CT</text>
<text x="74.3" y="236.1">MDI0_P</text>
<text x="74.4" y="242.4">ETH_CT</text>
<text x="204.3" y="252.7" transform="rotate(-90 204.3 252.7)">ETH_LED1_A</text>
<text x="214.5" y="252.7" transform="rotate(-90 214.5 252.7)">ETH_LED2_A</text>
</g>
<g font-size="1.3" fill="#939391">
<text x="257.8" y="129.2">R520</text>
<text x="257.8" y="131.8">0R</text>
</g>
<g font-size="1.3" fill="#a90000">
<text x="205.6" y="175.1">1</text>
<text x="212" y="175.1">3</text>
<text x="209.4" y="180.4" transform="rotate(-90 209.4 180.4)">2</text>
<text x="96.4" y="186.8" transform="rotate(-90 96.4 186.8)">12</text>
<text x="106.5" y="186.8" transform="rotate(-90 106.5 186.8)">11</text>
<text x="114.2" y="186.8" transform="rotate(-90 114.2 186.8)">14</text>
<text x="124.3" y="186.8" transform="rotate(-90 124.3 186.8)">13</text>
<text x="87.5" y="196.7">P9</text>
<text x="87.5" y="206.9">P6</text>
<text x="88.8" y="204.3">P8</text>
<text x="88.8" y="214.5">P5</text>
<text x="278.7" y="214.5">5</text>
<text x="299" y="214.5">6</text>
<text x="87.5" y="217">P7</text>
<text x="278.7" y="217">1</text>
<text x="278.7" y="219.6">3</text>
<text x="299" y="219.6">4</text>
<text x="88.8" y="224.7">P4</text>
<text x="299" y="224.7">2</text>
<text x="87.5" y="228.5">P3</text>
<text x="88.8" y="236.1">P2</text>
<text x="88.8" y="242.4">P1</text>
<text x="88.2" y="250.1">P10</text>
<text x="84.9" y="255.1">SHIELD0</text>
<text x="84.9" y="257.7">SHIELD1</text>
</g>
<g font-size="1" fill="#a90000">
<text x="92.9" y="95.1">18</text>
<text x="92.9" y="92.5">20</text>
<text x="126.4" y="92.5">1</text>
<text x="126.4" y="95.1">2</text>
<text x="92.9" y="100.1">16</text>
<text x="92.9" y="97.6">17</text>
<text x="126.4" y="97.6">4</text>
<text x="126.4" y="100.1">5</text>
<text x="92.9" y="102.7">15</text>
<text x="92.9" y="105.2">19</text>
<text x="92.9" y="107.8">27</text>
<text x="126.4" y="102.7">6</text>
<text x="126.4" y="105.2">7</text>
<text x="126.4" y="107.8">9</text>
<text x="92.9" y="112.8">24</text>
<text x="92.9" y="110.3">25</text>
<text x="125.9" y="110.3">10</text>
<text x="125.9" y="112.8">32</text>
<text x="92.9" y="117.9">22</text>
<text x="92.9" y="115.4">23</text>
<text x="125.9" y="115.4">33</text>
<text x="125.9" y="117.9">34</text>
<text x="92.9" y="123">13</text>
<text x="92.9" y="125.5">14</text>
<text x="92.9" y="120.5">26</text>
<text x="125.9" y="125.5">21</text>
<text x="125.9" y="123">30</text>
<text x="125.9" y="120.5">39</text>
<text x="92.9" y="130.6">12</text>
<text x="92.9" y="128.1">31</text>
<text x="126.4" y="128.1">3</text>
<text x="126.4" y="130.6">8</text>
<text x="92.9" y="133.2">35</text>
<text x="92.9" y="135.7">36</text>
<text x="125.9" y="135.7">11</text>
<text x="125.9" y="133.2">38</text>
<text x="92.9" y="138.2">37</text>
<text x="125.9" y="143.3">28</text>
<text x="125.9" y="140.8">29</text>
<text x="125.9" y="138.2">40</text>
<text x="125.9" y="145.9">41</text>
</g>
<g font-size="1" fill="#006464">
<text x="96" y="93.5">TXC</text>
<text x="120.1" y="93.5">MDIP0</text>
<text x="96" y="101.1">TXD2</text>
<text x="96" y="98.6">TXD1</text>
<text x="96" y="96">TXD0</text>
<text x="120.1" y="96">MDIN0</text>
<text x="120.1" y="101.1">MDIN1</text>
<text x="120.1" y="98.6">MDIP1</text>
<text x="96" y="103.6">TXD3</text>
<text x="96" y="106.2">TXCTL</text>
<text x="120.1" y="106.2">MDIN2</text>
<text x="120.1" y="103.6">MDIP2</text>
<text x="96" y="113.8">RXD1/TXDLY</text>
<text x="96" y="111.3">RXD0/RXDLY</text>
<text x="96" y="108.7">RXC/PHYAD1</text>
<text x="113.6" y="113.8">LED0/CFG_EXT</text>
<text x="120.1" y="111.3">MDIN3</text>
<text x="120.1" y="108.7">MDIP3</text>
<text x="96" y="118.9">RXD3/PHYAD0</text>
<text x="96" y="116.3">RXD2/PLLOFF</text>
<text x="112.4" y="116.3">LED1/CFG_LDO0</text>
<text x="112.4" y="118.9">LED2/CFG_LDO1</text>
<text x="96" y="124">MDC</text>
<text x="96" y="121.4">RXCTL/PHYAD2</text>
<text x="118.1" y="124">REG_OUT</text>
<text x="121.1" y="121.4">RSET</text>
<text x="96" y="131.6">PHYRSTB</text>
<text x="96" y="126.5">MDIO</text>
<text x="96" y="129">INTB/PMEB</text>
<text x="118.9" y="126.5">DVDD10</text>
<text x="119.1" y="129">AVDD10</text>
<text x="119.1" y="131.6">AVDD10</text>
<text x="96" y="134.1">CLKOUT</text>
<text x="96" y="136.7">XTAL_IN</text>
<text x="119.1" y="136.7">AVDD33</text>
<text x="119.1" y="134.1">AVDD10</text>
<text x="96" y="139.2">XTAL_OUT</text>
<text x="118.9" y="141.7">DVDD33</text>
<text x="119.1" y="139.2">AVDD33</text>
<text x="117.1" y="146.8">EPAD_GND</text>
<text x="118" y="144.3">DVDD_RG</text>
</g>
</svg>
